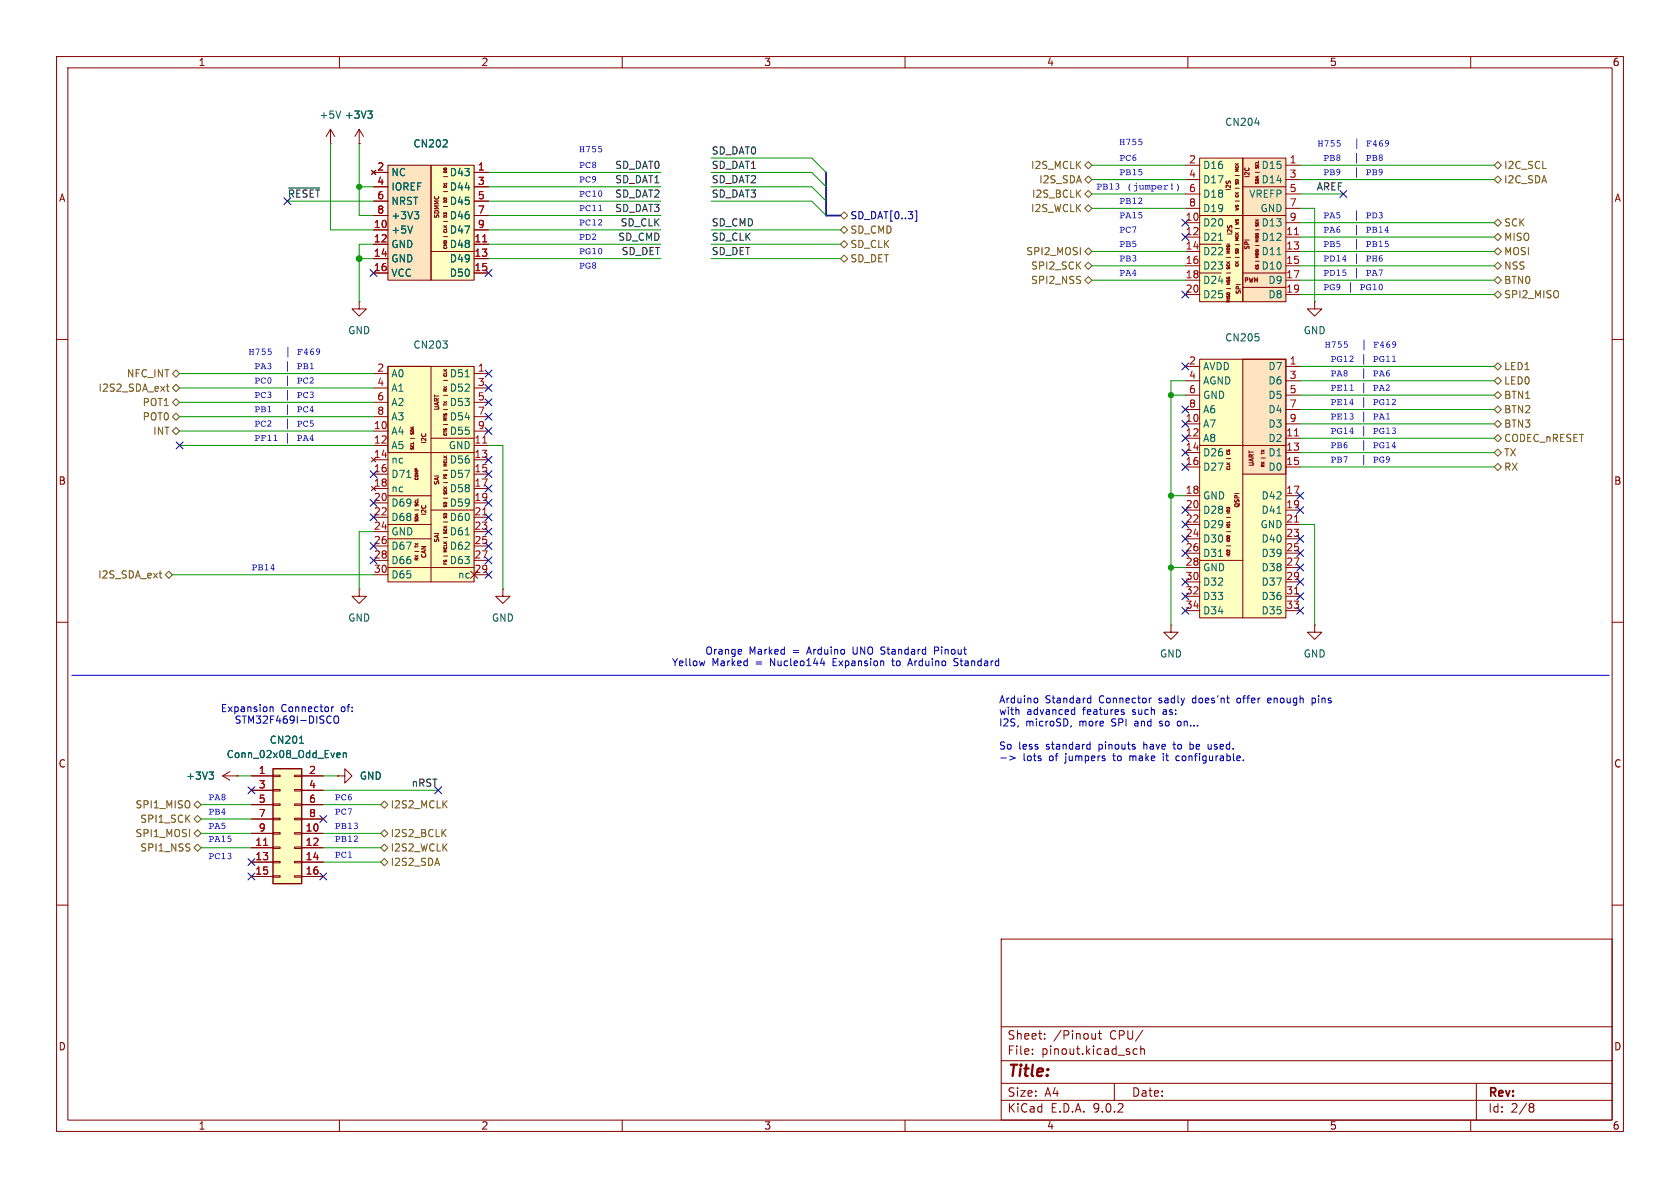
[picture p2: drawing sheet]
<svg xmlns="http://www.w3.org/2000/svg" width="297mm" height="210mm" viewBox="0 0 297 210" stroke-linecap="round" stroke-linejoin="round" font-family="sans-serif">
<g fill="none" stroke="#840000" stroke-width=".18">
<path d="M10 10h277v190h-277zM12 12h273v186h-273zM60 10v2M110 10v2M160 10v2M210 10v2M260 10v2M10 60h2M285 60h2M10 110h2M285 110h2M10 160h2"/>
<path d="M177 166h108v32h-108zM285 160h2M60 198v2M110 198v2M160 198v2M177 194.5h108M177 191.5h108M177 187.5h108M177 181.5h108M182.5 186.3v.1M182.5 185.5v.1M184.7 183.6v.1"/>
<path d="M184.7 182.8v.1M193.7 182.7v1M193.7 183.6l-.5 .1M194.2 182.7h.5M194.4 182.2v1.3l.3 .2M197 191.5v3M201 185.5l-.4-.1-.3 .3v.4l.2 .2h.5M201.7 185.5l.2-.1 .3 .1 .1 .9M201.7 184.9v1.5M202 182.1l-1.3 2M210 198v2M260 198v2"/>
<path d="M261 191.5v6.5M270.6 195.1l.4 .1 .2 .2-.3 .3M270.6 195.7h.3M270.9 195.7l.2 .2 .1 .4-.2 .2-.4 .1"/>
</g>
<path d="M212.1 63.5h15.2v45.7h-15.2z" fill="#ffffc2"/>
<path d="M219.7 63.5h7.6v20.3h-7.6z" fill="#ffe5bf"/>
<g fill="none" stroke="#840000" stroke-width=".18">
<path d="M209.5 64.8h2.6M209.5 67.3h2.6M209.5 69.9h2.6M209.5 72.4h2.6M209.5 74.9h2.6M209.5 77.5h2.6M212.1 63.5h15.2v45.7h-15.2zM212.1 78.7h15.2M219.7 63.5h7.6v20.3h-7.6zM223 80v.3M223 79.5l.5 .4M223.5 79.5l-.5 .4"/>
<path d="M227.3 64.8h2.6M227.3 67.3h2.6M227.3 69.9h2.6M227.3 72.4h2.6M227.3 74.9h2.6M227.3 77.5h2.6M209.5 80h2.6M209.5 82.6h2.6M209.5 87.6h2.6M209.5 90.2h2.6M209.5 92.7h2.6M209.5 95.3h2.6"/>
<path d="M209.5 97.8h2.6M212.1 99.1h7.6M216.8 81.1h.8M216.8 96.5h.8M216.8 94h.8M216.8 91.5h.8M216.9 90.3l.2 .2h.2l.1-.2M216.9 95.7h.5M216.9 90.7h.5M216.9 80a.24 .24 0 0 0 .2 .3 .24 .24 0 0 0 .3-.3M217 93l-.1-.2 .2-.1h.3l-.1 .3M217 95.5h.3"/>
<path d="M217.1 89.8l-.2-.1v.3M217.3 89.7l-.2 .1M217.3 89.7h.1M217.4 89.7v.1M217.4 92.2v.3M217.4 92.3h-.5l.1 .2M219.7 83.8v25.4M222.9 81h.8M223 81.7l.5 .3M223 80.1h.5M223 82.2v.3h.5M223.5 81.7l-.5 .3"/>
<path d="M227.3 80h2.6M227.3 82.6h2.6M227.3 87.6h2.6M227.3 90.2h2.6M227.3 92.7h2.6M227.3 95.3h2.6M227.3 97.8h2.6M209.5 100.3h2.6M209.5 102.9h2.6M209.5 105.4h2.6M209.5 108h2.6M227.3 100.3h2.6"/>
<path d="M227.3 102.9h2.6M227.3 105.4h2.6M227.3 108h2.6"/>
</g>
<path d="M222.5 59.6v.5M215.4 98.4h.7M225.8 90.7h.7" fill="none" stroke="#006464" stroke-width=".18"/>
<path d="M228.8 77.1h.8M228.8 92.3h.8M228.8 105h.8" fill="none" stroke="#a90000" stroke-width=".18"/>
<path d="M48.3 135.9h5v20.3h-5z" fill="#ffffc2"/>
<path d="M48.3 135.9h5v20.3h-5z" fill="none" stroke="#840000" stroke-width=".25"/>
<g fill="none" stroke="#840000" stroke-width=".18">
<path d="M58.4 25.4h.1M58.4 22.9l-.7 1.2M58.4 22.9l.8 1.2M58.4 22.9v2.5M44.4 137.2h3.9M44.4 139.7h3.9M48.3 137h1.2v.3h-1.2zM48.3 139.6h1.2v.2h-1.2zM52.1 137h1.2v.3h-1.2zM52.1 139.6h1.2v.2h-1.2zM53.3 137.2h3.8M53.3 139.7h3.8"/>
<path d="M44.4 142.2h3.9M44.4 144.8h3.9M44.4 147.3h3.9M44.4 149.9h3.9M44.4 152.4h3.9M44.4 154.9h3.9M48.3 142.1h1.2v.3h-1.2zM48.3 144.7h1.2v.2h-1.2zM48.3 147.2h1.2v.2h-1.2zM48.3 149.7h1.2v.3h-1.2zM48.3 152.3h1.2v.2h-1.2zM48.3 154.8h1.2v.3h-1.2z"/>
<path d="M52.1 142.1h1.2v.3h-1.2zM52.1 144.7h1.2v.2h-1.2zM52.1 147.2h1.2v.2h-1.2zM52.1 149.7h1.2v.3h-1.2zM52.1 152.3h1.2v.2h-1.2zM52.1 154.8h1.2v.3h-1.2zM53.3 142.2h3.8M53.3 144.8h3.8M53.3 147.3h3.8M53.3 149.9h3.8M53.3 152.4h3.8M53.3 154.9h3.8"/>
</g>
<path d="M46.6 149.4h.7" fill="none" stroke="#a90000" stroke-width=".18"/>
<path d="M60.2 19.6l-.4 1.3M52.9 131.4h.8M59.7 133.1h.4v.3l-.6 .1M60.1 133.9h-.4M60.7 133.2l.2-.1h.3v.8M60.7 133.1v.8" fill="none" stroke="#006464" stroke-width=".18"/>
<path d="M212.1 27.9h7.6v25.4h-7.6z" fill="#ffffc2"/>
<path d="M219.7 27.9h7.6v25.4h-7.6z" fill="#ffe5bf"/>
<g fill="none" stroke="#840000" stroke-width=".18">
<path d="M209.5 31.8h2.6M209.5 29.2h2.6M209.5 34.3h2.6M209.5 36.8h2.6M209.5 39.4h2.6M212.1 27.9h7.6v25.4h-7.6zM212.1 38.1h15.2M218.4 35.5h.7M218.4 33.3h.7M218.4 31h.7M218.4 29.2h.5M218.4 28.9l.3 .3"/>
<path d="M218.4 39.3l.5 .1-.3 .1 .3 .1M218.4 31.8a.27 .27 0 0 1 .4 0 .27 .27 0 0 1 .1 .2h-.5zM218.4 34.5a.24 .24 0 0 0 .3 .3 .24 .24 0 0 0 .2-.3M218.4 36.3v.2M218.4 32.3h.1M218.7 36.5l.1-.2 .1 .2M218.7 32.3h.2M218.9 29.9h-.5l.4 .2-.4 .2h.5M218.9 28.9l-.3 .2M219.7 27.9h7.6v25.4h-7.6zM219.7 33h7.6M221.9 30.5h.7"/>
<path d="M222 29.7h.1M222 29.5v.2M222 39.1h.5M222 38.8l.3 .3M222 29.7h.2M222 39.3a.22 .22 0 0 0 .2 .2 .22 .22 0 0 0 .3-.2M222 39.7v.2M222.2 29.7h.1M222.3 29.5l-.1 .2M222.3 39.7l.1 .1M222.3 39.7v.1M222.5 29.5h.1"/>
<path d="M222.5 38.8l-.3 .2M222.5 29.7h.1M227.3 31.8h2.6M227.3 29.2h2.6M227.3 34.3h2.6M227.3 36.8h2.6M227.3 39.4h2.6M63.5 53.3v1.3h1.3l-1.3 1.3-1.3-1.3h1.3M63.5 53.3h.1M209.5 41.9h2.6M209.5 44.5h2.6M209.5 47h2.6"/>
<path d="M209.5 49.5h2.6M209.5 52.1h2.6M212.1 43.2h3.8M212.1 48.3h3.8M216.8 48.3h.8M216.8 51h.8M216.8 45.5h.8M216.9 43.2h.5M216.9 47.2v.1M216.9 43.4v.2M216.9 43.6h.1M216.9 46.7a.23 .23 0 0 0 .2 .4 .23 .23 0 0 0 .2-.4"/>
<path d="M216.9 43.6h.2M217.1 43.6h.1M217.2 43.4l-.1 .2M217.2 47.3h.1M217.2 43.4h.1M217.3 43.4h.1M217.4 43.4v.3M217.4 50l-.5 .3h.5M217.4 44.4h-.5l.4 .2-.4 .2M218.4 45.5h.7M218.4 43.3h.7M218.4 40.4h.7"/>
<path d="M218.4 44.5l.1 .3 .2-.3M218.5 41.6l-.1 .1M218.9 41.6a.24 .24 0 0 1-.2 .4 .24 .24 0 0 1-.3-.2M218.9 44.5v.3M218.9 42.2h-.5l.4 .1M219.7 48.3h7.6M219.7 50.8h7.6M222 46.2h.6M222 43.4h.6M222 40.6h.6M222 44.1h.5M222 42.2h.5"/>
<path d="M222 47.3v.2M222 41.3v.2M222 41.8v.2h.2M222 44.3v.2M222 44.8v.2M222 46.8v.3M222.2 42l.2-.2v.2M222.2 42h.1M222.5 45.2h-.5l.3 .2-.3 .1h.5M222.5 42.4h-.5l.3 .2-.3 .1h.5M227.3 41.9h2.6M227.3 44.5h2.6"/>
<path d="M227.3 47h2.6M227.3 49.5h2.6M227.3 52.1h2.6"/>
</g>
<path d="M221.9 21.7h.7M215.4 42.5h.7M225.8 45h.7" fill="none" stroke="#006464" stroke-width=".18"/>
<path d="M228.8 41.5h.8" fill="none" stroke="#a90000" stroke-width=".18"/>
<path d="M68.6 29.2h7.6v20.3h-7.6z" fill="#ffe5bf"/>
<path d="M76.2 29.2h7.6v20.3h-7.6z" fill="#ffffc2"/>
<g fill="none" stroke="#840000" stroke-width=".18">
<path d="M63.5 25.4h.1M63.5 22.9l.8 1.2M63.5 22.9l-.8 1.2M63.5 22.9v2.5M65.7 30.1l.7 .8M66 38.1h2.6M66 30.5h2.6M66 33h2.6M66 35.6h2.6M66.4 30.1l-.7 .8M68.6 29.2h7.6v20.3h-7.6zM76.2 29.2h7.6v20.3h-7.6z"/>
<path d="M78.4 39.1h.7M78.4 36.5h.7M78.4 33.9h.7M78.4 31.2h.7M78.5 29.8v.1M78.5 32.9v.2h.5M78.5 35.3v-.2l.1-.1 .4 .3M78.5 38.1h.4M78.9 37.6h-.2v.2l-.2-.2v.3M78.9 37.6v.1M78.9 37.7h.1M78.9 37.9h.1"/>
<path d="M79 30.4a.26 .26 0 0 0-.3-.2 .26 .26 0 0 0-.2 .3h.5M79 35.6a.26 .26 0 0 0-.3-.1 .26 .26 0 0 0-.2 .3h.5M79 37.9h-.1M79 32.5h-.5M83.8 38.1h2.6M83.8 30.5h2.6M83.8 33h2.6M83.8 35.6h2.6M66 40.6h2.6M66 43.2h2.6M66 45.7h2.6M66 48.3h2.6"/>
<path d="M76.2 44.5h7.6M78.4 41.8h.7M78.5 40.8a.25 .25 0 0 0 .2 .3 .25 .25 0 0 0 .3-.2M78.9 40.8l.1 .1M83.8 40.6h2.6M83.8 43.2h2.6M83.8 45.7h2.6M83.8 48.3h2.6"/>
</g>
<path d="M65 19.6h.8l-.4 .5M65.6 20.1l.2 .3v.3l-.2 .2M72.9 39.9l-.4 1.3M73.2 37.4h.8l-.4 .5M73.8 37.9l.2 .2v.3l-.2 .3M78.3 26h.8M79 24.8l.1 .3" fill="none" stroke="#006464" stroke-width=".18"/>
<path d="M85.3 42.8h.8" fill="none" stroke="#a90000" stroke-width=".18"/>
<path d="M68.6 64.8h7.6v15.2h-7.6z" fill="#ffe5bf"/>
<path d="M68.6 64.8h15.2v38.1h-15.2z" fill="#ffffc2"/>
<g fill="none" stroke="#840000" stroke-width=".18">
<path d="M232.4 53.3v1.3h1.3l-1.3 1.3-1.3-1.3h1.3M232.4 53.3h.1M66 66h2.6M66 68.6h2.6M66 71.1h2.6M66 73.7h2.6M66 76.2h2.6M66 78.7h2.6M68.6 64.8h7.6v15.2h-7.6zM68.6 64.8h15.2v38.1h-15.2zM72.6 77.5h.7M72.6 76.7h.1"/>
<path d="M72.6 76.5v.2M72.9 76.5l-.1 .2h-.1M73.1 76.5v.3M76.2 77.5h7.6M78.4 75h.7M78.4 72.4h.7M78.4 69.9h.7M78.4 67.2h.7M78.5 74.1v.2h.5M78.5 71.4v.3M78.5 71.6h.5M78.5 71l.5 .3"/>
<path d="M78.5 68.3l.5 .4M78.5 66h.5M78.5 65.6h.5M78.5 65.3l.2 .3M78.5 75.8h.1M78.5 66.2v.2M78.7 69.1v-.2h-.2v.2h.5M78.7 74.1v.2M78.8 75.8h.1M78.8 75.8h-.1M78.9 75.8h.1M79 71l-.5 .3"/>
<path d="M79 68.8l-.3 .2M79 68.3l-.5 .4M79 65.3l-.3 .2M83.8 66h2.6M83.8 68.6h2.6M83.8 71.1h2.6M83.8 73.7h2.6M83.8 76.2h2.6M83.8 78.7h2.6M65.7 80.9l.7 .8M66 83.8h2.6M66 81.3h2.6"/>
<path d="M66 86.4h2.6M66 88.9h2.6M66 91.4h2.6M66 94h2.6M66 96.5h2.6M66 99.1h2.6M66.4 80.9l-.7 .8M68.6 87.6h7.6M68.6 92.7h7.6M68.6 95.3h7.6M73.3 90.2h.8M73.3 97.5h.8"/>
<path d="M73.4 96.5v.3M73.4 98.2l.5 .3M73.4 96.7h.5M73.4 96l.5 .4M73.4 89.1l.1 .3 .2-.2M73.4 98.7v.3h.5M73.9 89.2v.2M73.9 98.2l-.5 .3M73.9 96l-.5 .4M76.2 90.2h7.6M78.4 88.1h.7M78.4 85.3h.7"/>
<path d="M78.4 83.1h.7M78.4 98.3h.7M78.4 95h.7M78.4 92.3h.7M78.5 81.3h.5M78.5 80.9h.5M78.5 80.6l.2 .3M78.5 97.2l.3 .2-.3 .1h.5M78.5 87l.1 .3 .1-.2M78.5 83.9v.2M78.5 91.3v.2M78.5 93.5a.25 .25 0 0 0 .2 .3 .25 .25 0 0 0 .3-.1"/>
<path d="M78.5 84.1h.1M78.5 94v.1M78.5 84.1h.2M78.5 93.5h.1M78.7 84.1h.1M78.7 83.9v.2M78.8 83.9h.1M78.8 83.9h-.1M78.8 94h.1M78.9 83.9h.1M78.9 93.5h.1M78.9 87.1h.1"/>
<path d="M78.9 83.9l.1 .1M78.9 93.5l.1 .1M79 87.3h-.1M79 84.1h-.1M79 82h-.5l.3 .2-.3 .2h.5M79 80.6l-.3 .2M79 91.4l-.2-.1-.1 .2M83.8 80h-7.6v22.9M83.8 83.8h2.6M83.8 81.3h2.6M83.8 86.4h2.6M83.8 88.9h2.6"/>
<path d="M83.8 91.4h2.6M83.8 94h2.6M83.8 96.5h2.6M83.8 99.1h2.6M63.5 104.1v1.3h1.3l-1.3 1.3-1.3-1.3h1.3M63.5 104.1h.1M66 101.6h2.6M68.6 100.3h15.2M83.2 101l1.3 1.2M83.8 101.6h2.6M84.5 101l-1.3 1.2M88.9 104.1v1.3h1.3l-1.3 1.3-1.3-1.3h1.3"/>
<path d="M88.9 104.1h.1M207 110.5v1.3h1.3l-1.3 1.2-1.3-1.2h1.3M207 110.5h.1M232.4 110.5v1.3h1.3l-1.3 1.2-1.3-1.2h1.3M232.4 110.5h.1M39.4 137.2l1.2 .7M39.4 137.2h2.5M40.6 136.4l-1.2 .8M41.9 137.2h.1M59.7 137.2h1.3v-1.3l1.2 1.3-1.2 1.2v-1.2M59.7 137.2h.1"/>
</g>
<path d="M78.3 60.3h.8l-.5 .5M79 60.9v.5M82.2 66.6h.8M71.9 84.4h.7M82.2 94.6h.8M37 136.5h.7l-.4 .5M37.5 137l.2 .2v.3l-.2 .2" fill="none" stroke="#006464" stroke-width=".18"/>
<path d="M85.3 78.3h.8M85.3 91h.8" fill="none" stroke="#a90000" stroke-width=".18"/>
<g fill="none" stroke="#725600" stroke-width=".18">
<path d="M148.6 38.1l.6-.6 .7 .6-.7 .6zM191.8 36.8l.6-.6 .6 .6-.6 .7zM191.8 29.2l.6-.6 .6 .6-.6 .6zM192.4 31.1l.6 .7-.6 .6-.6-.6zM192.4 33.7l.6 .6-.6 .6-.6-.6zM264.2 31.8l.6-.7 .6 .7-.6 .6zM264.2 29.2l.6-.6 .6 .6-.6 .6zM264.2 39.4l.6-.7 .6 .7-.6 .6zM148.6 40.6l.6-.6 .7 .6-.7 .7zM148.6 45.7l.6-.6 .7 .6-.7 .7zM149.2 42.5l.7 .7-.7 .6-.6-.6zM191.8 44.5l.6-.7 .6 .7-.6 .6z"/>
<path d="M191.8 47l.6-.6 .6 .6-.6 .6zM191.8 49.5l.6-.6 .6 .6-.6 .7zM264.2 47l.6-.6 .6 .6-.6 .6zM264.2 44.5l.6-.7 .6 .7-.6 .6zM264.2 52.1l.6-.7 .6 .7-.6 .6zM264.2 49.5l.6-.6 .6 .6-.6 .7zM264.2 41.9l.6-.6 .6 .6-.6 .6zM29.4 68.3h.5M29.6 67.9v1.1l.3 .2M30.5 68.6l.6-.7 .6 .7-.6 .6zM30.5 66l.6-.6 .6 .6-.6 .7zM30.5 76.2l.6-.6 .6 .6-.6 .6z"/>
<path d="M30.5 71.1l.6-.6 .6 .6-.6 .7zM30.5 73.7l.6-.7 .6 .7-.6 .6zM264.2 77.5l.6-.7 .6 .7-.6 .6zM264.2 74.9l.6-.6 .6 .6-.6 .7zM264.2 64.8l.6-.7 .6 .7-.6 .6zM264.2 69.9l.6-.7 .6 .7-.6 .6zM264.2 67.3l.6-.6 .6 .6-.6 .6zM264.8 71.8l.6 .6-.6 .6-.6-.6zM264.2 82.6l.6-.7 .6 .7-.6 .6zM264.2 80l.6-.6 .6 .6-.6 .6zM28.1 101.3h.5M28.4 102.1l.2 .1"/>
<path d="M29.2 101.6l.6-.6 .7 .6-.7 .6zM34.3 144.8l.6-.7 .7 .7-.7 .6zM34.3 147.3l.6-.6 .7 .6-.7 .7zM34.9 141.6l.7 .6-.7 .7-.6-.7zM34.9 149.2l.7 .7-.7 .6-.6-.6zM67.3 142.2l.6-.6 .7 .6-.7 .7zM67.3 152.4l.6-.6 .7 .6-.7 .6zM67.3 147.3l.6-.6 .7 .6-.7 .7zM67.9 149.2l.7 .7-.7 .6-.6-.6zM78.3 147.2l.6 .7M78.9 146.6l-.8 .8"/>
</g>
<g fill="none" stroke="#000084" stroke-width=".18">
<path d="M50.2 35l1.2 1.2M51.4 35l-1.2 1.2M161.8 37.3h.3v1.8h-.3M208.9 38.8l1.3 1.2M210.2 38.8l-1.3 1.2M236.9 33.7l1.2 1.2M238.1 33.7l-1.2 1.2M65.4 47.7l1.2 1.2M66.6 47.7l-1.2 1.2M85.8 47.7l1.2 1.2M87 47.7l-1.2 1.2M208.9 41.3l1.3 1.2"/>
<path d="M208.9 51.5l1.3 1.2M210.2 41.3l-1.3 1.2M210.2 51.5l-1.3 1.2M31.1 78.1l1.3 1.2M32.4 78.1l-1.3 1.2M85.8 65.4l1.2 1.2M85.8 68l1.2 1.2M85.8 75.6l1.2 1.2M85.8 70.5l1.2 1.2M85.8 73.1l1.2 1.2M87 68l-1.2 1.2M87 75.6l-1.2 1.2"/>
<path d="M87 65.4l-1.2 1.2M87 70.5l-1.2 1.2M87 73.1l-1.2 1.2M208.9 74.3l1.3 1.2M208.9 79.4l1.3 1.2M208.9 76.9l1.3 1.2M208.9 71.8l1.3 1.2M208.9 64.2l1.3 1.2M210.2 74.3l-1.3 1.2M210.2 79.4l-1.3 1.2M210.2 76.9l-1.3 1.2M210.2 71.8l-1.3 1.2"/>
<path d="M210.2 64.2l-1.3 1.2M65.4 83.2l1.2 1.2M65.4 88.3l1.2 1.2M65.4 90.8l1.2 1.2M65.4 95.9l1.2 1.2M65.4 98.5l1.2 1.2M66.6 83.2l-1.2 1.2M66.6 88.3l-1.2 1.2M66.6 90.8l-1.2 1.2M66.6 95.9l-1.2 1.2M66.6 98.5l-1.2 1.2M85.8 93.4l1.2 1.2"/>
<path d="M85.8 95.9l1.2 1.2M85.8 98.5l1.2 1.2M85.8 85.8l1.2 1.2M85.8 80.7l1.2 1.2M85.8 83.2l1.2 1.2M85.8 90.8l1.2 1.2M85.8 88.3l1.2 1.2M87 93.4l-1.2 1.2M87 95.9l-1.2 1.2M87 98.5l-1.2 1.2M87 85.8l-1.2 1.2M87 80.7l-1.2 1.2"/>
<path d="M87 83.2l-1.2 1.2M87 90.8l-1.2 1.2M87 88.3l-1.2 1.2M208.9 81.9l1.3 1.3M208.9 89.6l1.3 1.2M208.9 92.1l1.3 1.2M208.9 94.6l1.3 1.3M208.9 97.2l1.3 1.2M210.2 81.9l-1.3 1.3M210.2 89.6l-1.3 1.2M210.2 92.1l-1.3 1.2M210.2 94.6l-1.3 1.3"/>
<path d="M210.2 97.2l-1.3 1.2M229.3 94.6l1.2 1.3M229.3 99.7l1.2 1.2M229.3 89.6l1.2 1.2M229.3 87l1.2 1.2M229.3 97.2l1.2 1.2M230.5 94.6l-1.2 1.3M230.5 99.7l-1.2 1.2M230.5 89.6l-1.2 1.2M230.5 87l-1.2 1.2M230.5 97.2l-1.2 1.2M85.8 101l1.2 1.2"/>
<path d="M87 101l-1.2 1.2M208.9 104.8l1.3 1.2M208.9 107.3l1.3 1.3M208.9 102.3l1.3 1.2M210.2 107.3l-1.3 1.3M210.2 104.8l-1.3 1.2M210.2 102.3l-1.3 1.2M229.3 104.8l1.2 1.2M229.3 102.3l1.2 1.2M229.3 107.3l1.2 1.3M230.5 104.8l-1.2 1.2M230.5 102.3l-1.2 1.2"/>
<path d="M230.5 107.3l-1.2 1.3M43.8 139.1l1.3 1.2M45.1 139.1l-1.3 1.2M76.9 139.1l1.2 1.2M78.1 139.1l-1.2 1.2M43.8 154.3l1.3 1.2M43.8 151.8l1.3 1.2M45.1 154.3l-1.3 1.2M45.1 151.8l-1.3 1.2M56.5 154.3l1.3 1.2M56.5 144.2l1.3 1.2M57.8 154.3l-1.3 1.2"/>
<path d="M57.8 144.2l-1.3 1.2"/>
</g>
<path d="M51 33.2h5.5" fill="none" stroke="#0f0f0f" stroke-width=".18"/>
<g fill="none" stroke="#0000c2" stroke-width=".18">
<path d="M12.7 119.4h271.8M47.7 125v.8M47.7 125.1l.2-.1h.3l.1 .8M58.3 126.6l.2 .1M58.5 127.7l-.2 .1M58.6 125v.8M59 125l-.4 .2M59.1 126.8l.2-.2a.43 .43 0 0 1 .6 .4v.4a.42 .42 0 0 1-.5 .5 .42 .42 0 0 1-.4-.5zM176.9 134h1M178.5 133.6l1 .4-1 .4M183 123.4l.3 .1 .2 .1-.1 .5-.4 .2M189.4 128.3l-.1 .2"/>
<path d="M189.6 125.4l.4 .1M190 125v1.3M190 126.2l-.4 .1M192.4 123.5h.4M192.4 124.2h.4M192.4 131.6h.3M192.7 131.2v1.2M192.7 132.4h-.3M192.8 123v1.3M198.4 125.9h.3l.1 .2-.2 .2h-.3M198.4 125.4l.3 .1M199.7 133.6v.9"/>
<path d="M199.8 133.7h-.1M203.5 123.4l-.3 .2M205 128.3h.1M205.2 127.5l-.2 .2 .2 .2M205.7 133.6v.9M207.4 131.6h.4M207.5 131.2l.1 1.2M207.9 134.2l.2 .3 .4-.1M208.5 133.7l-.4-.1-.2 .3M208.6 127.5l-.3 .1-.2 .1 .1 .5 .4 .1M210.4 132.4h.3M210.4 131.2v1.2"/>
<path d="M210.7 131.6h-.3M214.1 132.3l-.2 .1h-.3M218.8 123.5l-.1 .1 .1 .6M219.8 134.4v.1M224.5 123.4h-.2l-.2 .2 .1 .6 .3 .1M224.7 123.7l-.6 .1M232 123.5l.3-.1 .2 .1M232 123.4v1.3M232.5 124.1l-.2 .2-.3-.1"/>
</g>
<path d="M146 30.5v7.6h2.6" fill="none" stroke="#000084" stroke-width=".3"/>
<g fill="none" stroke="#009600" stroke-width=".18">
<path d="M50.8 35.6h15.2M58.4 25.4v15.2h7.6M63.5 25.4v12.7h2.5M63.5 33h2.5M86.4 35.6h30.4M86.4 33h30.4M86.4 38.1h30.4M86.4 30.5h30.4M125.7 35.6h17.8l2.5 2.5M125.7 33h17.8l2.5 2.6M125.7 27.9h17.8l2.5 2.6M125.7 30.5h17.8l2.5 2.5"/>
<path d="M193 36.8h16.5M193 34.3h16.5M193 31.8h16.5M193 29.2h16.5M229.9 36.8h2.5v16.5M229.9 34.3h7.6M229.9 31.8h34.3M229.9 29.2h34.3M229.9 39.4h34.3M63.5 45.7h2.5M66 43.2h-2.5v10.1M86.4 45.7h30.4"/>
<path d="M86.4 43.2h30.4M86.4 40.6h30.4M125.7 45.7h22.9M125.7 43.2h22.9M125.7 40.6h22.9M193 44.5h16.5M193 47h16.5M193 49.5h16.5M229.9 44.5h34.3M229.9 47h34.3M229.9 49.5h34.3M229.9 41.9h34.3"/>
<path d="M229.9 52.1h34.3M31.7 66h34.3M31.7 76.2h34.3M31.7 73.7h34.3M31.7 78.7h34.3M31.7 71.1h34.3M31.7 68.6h34.3M86.4 78.7h2.5v25.4M207 69.9h2.5M209.5 67.3h-2.5v43.2M229.9 67.3h34.3M229.9 69.9h34.3"/>
<path d="M229.9 64.8h34.3M229.9 74.9h34.3M229.9 72.4h34.3M229.9 77.5h34.3M66 94h-2.5v10.1M207 87.6h2.5M229.9 92.7h2.5v17.8M229.9 80h34.3M229.9 82.6h34.3M30.5 101.6h35.5M207 100.3h2.5M41.9 137.2h2.5"/>
<path d="M57.1 139.7h20.4M57.1 137.2h2.6M35.6 149.9h8.8M35.6 142.2h8.8M35.6 144.8h8.8M35.6 147.3h8.8M57.1 149.9h10.2M57.1 142.2h10.2M57.1 147.3h10.2M57.1 152.4h10.2"/>
</g>
<g fill="#0000c2">
<path d="M207.1 32.4l.2 .1-.1 .7z"/>
<path d="M208.1 32.5a.87 .87 0 0 1 0 1.3 1.49 1.49 0 0 0 0-1.3z"/>
<circle cx="207.2" cy="33.4" r=".15"/>
</g>
<g fill="none" stroke="#0000c2" stroke-width=".18">
<path d="M124.6 116.8l-.2 .9M130.9 114.8l.2 .3-.6 .1M131 115.6h-.1M145 117.3h.8M145.7 116.8v.9M157.6 116.8h.5M157.8 116.4l.1 1.2M160.6 117.3h.6M160.9 116.4l-.4 1.3M165.2 115h.5M165.7 114.4h-.5v1.2M168.6 117.6h.6"/>
<path d="M168.7 116.5v.4l.5 .2"/>
</g>
<g fill="none" stroke="#006464" stroke-width=".18">
<path d="M65 19.6h.8l-.4 .5M65.6 20.1l.2 .3v.3l-.2 .2M72.9 39.9l-.4 1.3M73.2 37.4h.8l-.4 .5M73.8 37.9l.2 .2v.3l-.2 .3M78.3 26h.8M79 24.8l.1 .3M37 136.5h.7l-.4 .5M37.5 137l.2 .2v.3l-.2 .2M52.9 131.4h.8M59.7 133.1h.4v.3l-.6 .1M60.1 133.9h-.4"/>
<path d="M60.7 133.2l.2-.1h.3v.8M60.7 133.1v.8"/>
</g>
<g fill="none" stroke="#840000" stroke-width=".18">
<path d="M63.5 25.4h.1M65.7 30.1l.7 .8M66 30.5h2.6M66 33h2.6M66 35.6h2.6M66 38.1h2.6M66.4 30.1l-.7 .8M83.8 30.5h2.6M83.8 33h2.6M83.8 35.6h2.6M83.8 38.1h2.6M66 40.6h2.6"/>
<path d="M66 43.2h2.6M66 45.7h2.6M66 48.3h2.6M83.8 40.6h2.6M83.8 43.2h2.6M83.8 45.7h2.6M83.8 48.3h2.6M41.9 137.2h.1M44.4 137.2h3.9M44.4 139.7h3.9M53.3 137.2h3.8M53.3 139.7h3.8"/>
<path d="M59.7 137.2h.1M44.4 142.2h3.9M44.4 144.8h3.9M44.4 147.3h3.9M44.4 149.9h3.9M44.4 152.4h3.9M44.4 154.9h3.9M53.3 142.2h3.8M53.3 144.8h3.8M53.3 147.3h3.8M53.3 149.9h3.8M53.3 152.4h3.8"/>
<path d="M53.3 154.9h3.8"/>
</g>
<path d="M85.3 42.8h.8M46.6 149.4h.7" fill="none" stroke="#a90000" stroke-width=".18"/>
<g fill="#009600" stroke="#009600" stroke-width=".18">
<circle cx="207" cy="87.6" r=".46"/>
<circle cx="207" cy="69.9" r=".46"/>
<circle cx="207" cy="100.3" r=".46"/>
<circle cx="63.5" cy="33" r=".46"/>
<circle cx="63.5" cy="45.7" r=".51"/>
</g>
<text font-size="2.8" fill="#840000" x="178" y="190.9">Title:</text>
<g font-size="2.1" fill="#840000">
<text x="178" y="184">Sheet:</text>
<text x="186.2" y="184">/Pinout</text>
<text x="196.2" y="184">CPU/</text>
<text x="178" y="186.7">File:</text>
<text x="184.1" y="186.7">pinout.kicad_sch</text>
<text x="178" y="196.9">KiCad</text>
<text x="178" y="194.1">Size:</text>
<text x="184.7" y="194.1">A4</text>
<text x="185.7" y="196.9">E.D.A.</text>
<text x="193.3" y="196.9">9.0.2</text>
<text x="200" y="194.1">Date:</text>
<text x="263" y="194.3">Rev:</text>
<text x="263" y="196.9">Id:</text>
<text x="267.1" y="196.9">2/8</text>
</g>
<g font-size="1.8" fill="#840000">
<text x="35" y="11.9">1</text>
<text x="85" y="11.9">2</text>
<text x="135" y="11.9">3</text>
<text x="185" y="11.9">4</text>
<text x="235" y="11.9">5</text>
<text x="285" y="11.9">6</text>
<text x="10.3" y="35.9">A</text>
<text x="285.3" y="35.9">A</text>
<text x="10.3" y="85.9">B</text>
<text x="285.3" y="85.9">B</text>
<text x="10.3" y="135.9">C</text>
<text x="285.3" y="135.9">C</text>
<text x="10.3" y="185.9">D</text>
<text x="285.3" y="185.9">D</text>
<text x="35" y="199.9">1</text>
<text x="85" y="199.9">2</text>
<text x="135" y="199.9">3</text>
<text x="185" y="199.9">4</text>
<text x="235" y="199.9">5</text>
<text x="285" y="199.9">6</text>
</g>
<g font-size="1.8" fill="#006464">
<text x="56.4" y="21.2">+5V</text>
<text x="60.9" y="21.2">+3V3</text>
<text x="216.5" y="22.5">CN204</text>
<text x="73" y="26.3">CN202</text>
<text x="69.1" y="31.3">NC</text>
<text x="69.1" y="33.9">IOREF</text>
<text x="79.4" y="31.3">D43</text>
<text x="79.4" y="33.9">D44</text>
<text x="212.6" y="30.1">D16</text>
<text x="212.6" y="32.6">D17</text>
<text x="212.6" y="35.2">D18</text>
<text x="220.8" y="35.2">VREFP</text>
<text x="222.9" y="30.1">D15</text>
<text x="222.9" y="32.6">D14</text>
<text x="69.1" y="36.4">NRST</text>
<text x="69.1" y="39">+3V3</text>
<text x="69.1" y="41.5">+5V</text>
<text x="79.4" y="36.4">D45</text>
<text x="79.4" y="39">D46</text>
<text x="79.4" y="41.5">D47</text>
<text x="212.6" y="37.7">D19</text>
<text x="212.6" y="40.2">D20</text>
<text x="222.7" y="37.7">GND</text>
<text x="222.9" y="40.2">D13</text>
<text x="69.1" y="44">GND</text>
<text x="69.1" y="46.6">GND</text>
<text x="79.4" y="44">D48</text>
<text x="79.4" y="46.6">D49</text>
<text x="212.6" y="42.8">D21</text>
<text x="212.6" y="45.3">D22</text>
<text x="212.6" y="47.9">D23</text>
<text x="222.9" y="42.8">D12</text>
<text x="222.9" y="45.3">D11</text>
<text x="222.9" y="47.9">D10</text>
<text x="69.1" y="49.1">VCC</text>
<text x="79.4" y="49.1">D50</text>
<text x="212.6" y="50.4">D24</text>
<text x="212.6" y="52.9">D25</text>
<text x="224.1" y="50.4">D9</text>
<text x="224.1" y="52.9">D8</text>
<text x="61.5" y="59.3">GND</text>
<text x="230.4" y="59.3">GND</text>
<text x="73" y="61.8">CN203</text>
<text x="212.6" y="65.6">AVDD</text>
<text x="216.5" y="60.6">CN205</text>
<text x="224.1" y="65.6">D7</text>
<text x="69.1" y="66.9">A0</text>
<text x="69.1" y="69.4">A1</text>
<text x="69.1" y="72">A2</text>
<text x="79.4" y="66.9">D51</text>
<text x="79.4" y="69.4">D52</text>
<text x="79.4" y="72">D53</text>
<text x="212.6" y="68.2">AGND</text>
<text x="212.6" y="70.7">GND</text>
<text x="224.1" y="68.2">D6</text>
<text x="224.1" y="70.7">D5</text>
<text x="69.1" y="74.5">A3</text>
<text x="69.1" y="77.1">A4</text>
<text x="79.4" y="74.5">D54</text>
<text x="79.4" y="77.1">D55</text>
<text x="212.6" y="73.3">A6</text>
<text x="212.6" y="75.8">A7</text>
<text x="224.1" y="73.3">D4</text>
<text x="224.1" y="75.8">D3</text>
<text x="69.1" y="79.6">A5</text>
<text x="69.1" y="82.1">nc</text>
<text x="79.2" y="79.6">GND</text>
<text x="79.4" y="82.1">D56</text>
<text x="212.6" y="78.3">A8</text>
<text x="212.6" y="80.9">D26</text>
<text x="212.6" y="83.4">D27</text>
<text x="224.1" y="78.3">D2</text>
<text x="224.1" y="80.9">D1</text>
<text x="224.1" y="83.4">D0</text>
<text x="69.1" y="84.7">D71</text>
<text x="69.1" y="87.2">nc</text>
<text x="69.1" y="89.8">D69</text>
<text x="79.4" y="84.7">D57</text>
<text x="79.4" y="87.2">D58</text>
<text x="79.4" y="89.8">D59</text>
<text x="212.6" y="88.5">GND</text>
<text x="222.9" y="88.5">D42</text>
<text x="69.1" y="92.3">D68</text>
<text x="69.1" y="94.8">GND</text>
<text x="79.4" y="92.3">D60</text>
<text x="79.4" y="94.8">D61</text>
<text x="212.6" y="91">D28</text>
<text x="212.6" y="93.6">D29</text>
<text x="222.7" y="93.6">GND</text>
<text x="222.9" y="91">D41</text>
<text x="69.1" y="97.4">D67</text>
<text x="69.1" y="99.9">D66</text>
<text x="79.4" y="97.4">D62</text>
<text x="79.4" y="99.9">D63</text>
<text x="212.6" y="96.1">D30</text>
<text x="212.6" y="98.7">D31</text>
<text x="212.6" y="101.2">GND</text>
<text x="222.9" y="96.1">D40</text>
<text x="222.9" y="98.7">D39</text>
<text x="222.9" y="101.2">D38</text>
<text x="69.1" y="102.5">D65</text>
<text x="80.9" y="102.5">nc</text>
<text x="212.6" y="103.7">D32</text>
<text x="212.6" y="106.3">D33</text>
<text x="222.9" y="103.7">D37</text>
<text x="222.9" y="106.3">D36</text>
<text x="61.5" y="110.1">GND</text>
<text x="86.9" y="110.1">GND</text>
<text x="212.6" y="108.8">D34</text>
<text x="222.9" y="108.8">D35</text>
<text x="205" y="116.4">GND</text>
<text x="230.4" y="116.4">GND</text>
<text x="47.6" y="131.7">CN201</text>
<text x="40" y="134.2">Conn_02x08_Odd_Even</text>
<text x="32.8" y="138">+3V3</text>
<text x="63.5" y="138">GND</text>
</g>
<g font-size="1.8" fill="#0000c2">
<text x="102.4" y="29.9">PC8</text>
<text x="102.4" y="27.1">H755</text>
<text x="197.9" y="28.6">PC6</text>
<text x="197.9" y="25.8">H755</text>
<text x="232.9" y="26.1">H755</text>
<text x="233.9" y="28.6">PB8</text>
<text x="239.3" y="28.6">|</text>
<text x="239.3" y="26.1">|</text>
<text x="241.4" y="28.6">PB8</text>
<text x="241.5" y="26.1">F469</text>
<text x="102.4" y="35">PC10</text>
<text x="102.4" y="32.5">PC9</text>
<text x="193.8" y="33.7">PB13 (jumper!)</text>
<text x="197.9" y="31.2">PB15</text>
<text x="233.9" y="31.2">PB9</text>
<text x="239.3" y="31.2">|</text>
<text x="241.4" y="31.2">PB9</text>
<text x="102.4" y="40.1">PC12</text>
<text x="102.4" y="37.5">PC11</text>
<text x="197.9" y="41.3">PC7</text>
<text x="197.9" y="38.8">PA15</text>
<text x="197.9" y="36.3">PB12</text>
<text x="233.9" y="38.8">PA5</text>
<text x="233.9" y="41.3">PA6</text>
<text x="239.3" y="38.8">|</text>
<text x="239.3" y="41.3">|</text>
<text x="241.4" y="38.8">PD3</text>
<text x="241.4" y="41.3">PB14</text>
<text x="102.4" y="42.6">PD2</text>
<text x="102.4" y="47.7">PG8</text>
<text x="102.4" y="45.2">PG10</text>
<text x="197.9" y="46.4">PB3</text>
<text x="197.9" y="43.9">PB5</text>
<text x="233.9" y="43.9">PB5</text>
<text x="233.9" y="46.4">PD14 |</text>
<text x="239.3" y="43.9">|</text>
<text x="241.4" y="43.9">PB15</text>
<text x="241.4" y="46.4">PH6</text>
<text x="197.9" y="49">PA4</text>
<text x="233.9" y="49">PD15 |</text>
<text x="233.9" y="51.5">PG9 |</text>
<text x="240.4" y="51.5">PG10</text>
<text x="241.4" y="49">PA7</text>
<text x="43.9" y="62.9">H755</text>
<text x="45" y="65.5">PA3</text>
<text x="50.3" y="65.5">|</text>
<text x="50.4" y="62.9">|</text>
<text x="52.4" y="65.5">PB1</text>
<text x="52.5" y="62.9">F469</text>
<text x="234.2" y="61.7">H755</text>
<text x="235.2" y="64.2">PG12 |</text>
<text x="240.6" y="61.7">|</text>
<text x="242.7" y="64.2">PG11</text>
<text x="242.7" y="61.7">F469</text>
<text x="45" y="68">PC0</text>
<text x="45" y="70.6">PC3</text>
<text x="50.3" y="68">|</text>
<text x="50.3" y="70.6">|</text>
<text x="52.4" y="68">PC2</text>
<text x="52.4" y="70.6">PC3</text>
<text x="235.2" y="71.8">PE14 |</text>
<text x="235.2" y="69.3">PE11 |</text>
<text x="235.2" y="66.7">PA8</text>
<text x="240.6" y="66.7">|</text>
<text x="242.7" y="71.8">PG12</text>
<text x="242.7" y="69.3">PA2</text>
<text x="242.7" y="66.7">PA6</text>
<text x="45" y="73.1">PB1</text>
<text x="45" y="75.6">PC2</text>
<text x="50.3" y="73.1">|</text>
<text x="50.3" y="75.6">|</text>
<text x="52.4" y="73.1">PC4</text>
<text x="52.4" y="75.6">PC5</text>
<text x="235.2" y="74.4">PE13 |</text>
<text x="235.2" y="76.9">PG14 |</text>
<text x="242.7" y="74.4">PA1</text>
<text x="242.7" y="76.9">PG13</text>
<text x="45" y="78.2">PF11 |</text>
<text x="52.4" y="78.2">PA4</text>
<text x="235.2" y="82">PB7</text>
<text x="235.2" y="79.4">PB6</text>
<text x="240.6" y="82">|</text>
<text x="240.6" y="79.4">|</text>
<text x="242.7" y="82">PG9</text>
<text x="242.7" y="79.4">PG14</text>
<text x="44.4" y="101">PB14</text>
<text x="118.7" y="118">Yellow</text>
<text x="124.6" y="115.9">Orange</text>
<text x="125.9" y="118">Marked</text>
<text x="132.4" y="115.9">Marked</text>
<text x="133.7" y="118">=</text>
<text x="136.4" y="118">Nucleo144</text>
<text x="140.2" y="115.9">=</text>
<text x="143" y="115.9">Arduino</text>
<text x="147.7" y="118">Expansion</text>
<text x="151.2" y="115.9">UNO Standard</text>
<text x="158.4" y="118">to</text>
<text x="161.5" y="118">Arduino</text>
<text x="166" y="115.9">Pinout</text>
<text x="169.7" y="118">Standard</text>
<text x="176.5" y="124.5">Arduino</text>
<text x="184.8" y="124.5">Standard</text>
<text x="194.4" y="124.5">Connector</text>
<text x="205.1" y="124.5">sadly</text>
<text x="211.3" y="124.5">does'nt</text>
<text x="219.3" y="124.5">offer</text>
<text x="225" y="124.5">enough</text>
<text x="233" y="124.5">pins</text>
<text x="38.9" y="126.1">Expansion</text>
<text x="41.4" y="128.1">STM32F469I-DISCO</text>
<text x="49.7" y="126.1">Connector</text>
<text x="60.4" y="126.1">of:</text>
<text x="176.5" y="126.6">with</text>
<text x="176.5" y="128.6">I2S,</text>
<text x="181.3" y="128.6">microSD,</text>
<text x="181.5" y="126.6">advanced</text>
<text x="190.9" y="128.6">more</text>
<text x="191.6" y="126.6">features</text>
<text x="196.8" y="128.6">SPI</text>
<text x="200.5" y="126.6">such</text>
<text x="201" y="128.6">and</text>
<text x="205.7" y="128.6">so</text>
<text x="206.1" y="126.6">as:</text>
<text x="209" y="128.6">on...</text>
<text x="176.5" y="132.7">So</text>
<text x="180.1" y="132.7">less</text>
<text x="180.8" y="134.8">lots</text>
<text x="185" y="132.7">standard</text>
<text x="185.6" y="134.8">of</text>
<text x="188.6" y="134.8">jumpers</text>
<text x="194.5" y="132.7">pinouts</text>
<text x="197.3" y="134.8">to</text>
<text x="200.3" y="134.8">make</text>
<text x="202.6" y="132.7">have</text>
<text x="206.5" y="134.8">it</text>
<text x="208.1" y="132.7">to</text>
<text x="209" y="134.8">configurable.</text>
<text x="211.2" y="132.7">be</text>
<text x="214.6" y="132.7">used.</text>
<text x="36.8" y="141.7">PA8</text>
<text x="59.2" y="141.7">PC6</text>
<text x="36.8" y="146.8">PA5</text>
<text x="36.8" y="144.2">PB4</text>
<text x="36.8" y="149">PA15</text>
<text x="59.2" y="149">PB12</text>
<text x="59.2" y="144.2">PC7</text>
<text x="59.2" y="146.8">PB13</text>
<text x="36.8" y="152.1">PC13</text>
<text x="59.2" y="151.8">PC1</text>
</g>
<g font-size="1.8" fill="#0f0f0f">
<text x="108.7" y="29.9">SD_DAT0</text>
<text x="125.7" y="29.9">SD_DAT1</text>
<text x="125.7" y="27.4">SD_DAT0</text>
<text x="50.8" y="35">~{RESET}</text>
<text x="108.7" y="35">SD_DAT2</text>
<text x="108.7" y="32.5">SD_DAT1</text>
<text x="125.7" y="35">SD_DAT3</text>
<text x="125.7" y="32.5">SD_DAT2</text>
<text x="232.7" y="33.8">AREF</text>
<text x="108.7" y="37.6">SD_DAT3</text>
<text x="109.6" y="40.1">SD_CLK</text>
<text x="125.7" y="40.1">SD_CMD</text>
<text x="109.2" y="42.6">SD_CMD</text>
<text x="109.8" y="45.2">SD_DET</text>
<text x="125.7" y="42.6">SD_CLK</text>
<text x="125.7" y="45.2">SD_DET</text>
<text x="72.7" y="139.2">nRST</text>
</g>
<g font-size="1.8" fill="#a90000">
<text x="210.1" y="29">2</text>
<text x="227.9" y="29">1</text>
<text x="66.6" y="30.2">2</text>
<text x="66.6" y="32.8">4</text>
<text x="66.6" y="35.3">6</text>
<text x="84.4" y="30.2">1</text>
<text x="84.4" y="32.8">3</text>
<text x="84.4" y="35.3">5</text>
<text x="210.1" y="31.5">4</text>
<text x="210.1" y="34">6</text>
<text x="227.9" y="31.5">3</text>
<text x="227.9" y="34">5</text>
<text x="66" y="40.4">10</text>
<text x="66.6" y="37.8">8</text>
<text x="84.4" y="37.8">7</text>
<text x="84.4" y="40.4">9</text>
<text x="209.5" y="39.1">10</text>
<text x="209.5" y="41.7">12</text>
<text x="210.1" y="36.6">8</text>
<text x="227.3" y="41.7">11</text>
<text x="227.9" y="36.6">7</text>
<text x="227.9" y="39.1">9</text>
<text x="66" y="42.9">12</text>
<text x="66" y="45.5">14</text>
<text x="83.8" y="42.9">11</text>
<text x="83.8" y="45.5">13</text>
<text x="209.5" y="44.2">14</text>
<text x="209.5" y="46.7">16</text>
<text x="227.3" y="44.2">13</text>
<text x="227.3" y="46.7">15</text>
<text x="66" y="48">16</text>
<text x="83.8" y="48">15</text>
<text x="209.5" y="49.3">18</text>
<text x="209.5" y="51.8">20</text>
<text x="227.3" y="49.3">17</text>
<text x="227.3" y="51.8">19</text>
<text x="66.6" y="65.8">2</text>
<text x="84.4" y="65.8">1</text>
<text x="210.1" y="64.5">2</text>
<text x="227.9" y="64.5">1</text>
<text x="66.6" y="68.3">4</text>
<text x="66.6" y="70.9">6</text>
<text x="84.4" y="68.3">3</text>
<text x="84.4" y="70.9">5</text>
<text x="210.1" y="67.1">4</text>
<text x="210.1" y="69.6">6</text>
<text x="227.9" y="67.1">3</text>
<text x="227.9" y="69.6">5</text>
<text x="66" y="75.9">10</text>
<text x="66.6" y="73.4">8</text>
<text x="84.4" y="73.4">7</text>
<text x="84.4" y="75.9">9</text>
<text x="209.5" y="74.7">10</text>
<text x="209.5" y="77.2">12</text>
<text x="210.1" y="72.1">8</text>
<text x="227.3" y="77.2">11</text>
<text x="227.9" y="72.1">7</text>
<text x="227.9" y="74.7">9</text>
<text x="66" y="78.5">12</text>
<text x="66" y="81">14</text>
<text x="66" y="83.6">16</text>
<text x="83.8" y="78.5">11</text>
<text x="83.8" y="81">13</text>
<text x="83.8" y="83.6">15</text>
<text x="209.5" y="79.8">14</text>
<text x="209.5" y="82.3">16</text>
<text x="227.3" y="79.8">13</text>
<text x="227.3" y="82.3">15</text>
<text x="66" y="86.1">18</text>
<text x="66" y="88.6">20</text>
<text x="83.8" y="86.1">17</text>
<text x="83.8" y="88.6">19</text>
<text x="209.5" y="87.4">18</text>
<text x="209.5" y="89.9">20</text>
<text x="227.3" y="87.4">17</text>
<text x="227.3" y="89.9">19</text>
<text x="66" y="91.2">22</text>
<text x="66" y="93.7">24</text>
<text x="83.8" y="91.2">21</text>
<text x="83.8" y="93.7">23</text>
<text x="209.5" y="92.5">22</text>
<text x="209.5" y="95">24</text>
<text x="227.3" y="92.5">21</text>
<text x="227.3" y="95">23</text>
<text x="66" y="96.3">26</text>
<text x="66" y="98.8">28</text>
<text x="66" y="101.3">30</text>
<text x="83.8" y="96.3">25</text>
<text x="83.8" y="98.8">27</text>
<text x="83.8" y="101.3">29</text>
<text x="209.5" y="97.5">26</text>
<text x="209.5" y="100.1">28</text>
<text x="227.3" y="97.5">25</text>
<text x="227.3" y="100.1">27</text>
<text x="209.5" y="102.6">30</text>
<text x="209.5" y="105.2">32</text>
<text x="209.5" y="107.7">34</text>
<text x="227.3" y="102.6">29</text>
<text x="227.3" y="105.2">31</text>
<text x="227.3" y="107.7">33</text>
<text x="45.6" y="136.9">1</text>
<text x="54.5" y="136.9">2</text>
<text x="45.6" y="139.4">3</text>
<text x="45.6" y="142">5</text>
<text x="54.5" y="139.4">4</text>
<text x="54.5" y="142">6</text>
<text x="45" y="149.6">11</text>
<text x="45.6" y="144.5">7</text>
<text x="45.6" y="147.1">9</text>
<text x="53.9" y="147.1">10</text>
<text x="53.9" y="149.6">12</text>
<text x="54.5" y="144.5">8</text>
<text x="45" y="152.1">13</text>
<text x="45" y="154.7">15</text>
<text x="53.9" y="152.1">14</text>
<text x="53.9" y="154.7">16</text>
</g>
<g font-size="1.8" fill="#725600">
<text x="182.2" y="30.1">I2S_MCLK</text>
<text x="182.4" y="35.2">I2S_BCLK</text>
<text x="183.6" y="32.6">I2S_SDA</text>
<text x="265.8" y="32.6">I2C_SDA</text>
<text x="265.8" y="30.1">I2C_SCL</text>
<text x="150.2" y="41.5">SD_CMD</text>
<text x="182.2" y="37.7">I2S_WCLK</text>
<text x="265.8" y="40.2">SCK</text>
<text x="150.2" y="44">SD_CLK</text>
<text x="150.2" y="46.6">SD_DET</text>
<text x="181.3" y="45.3">SPI2_MOSI</text>
<text x="182.2" y="47.9">SPI2_SCK</text>
<text x="265.8" y="47.9">NSS</text>
<text x="265.8" y="45.3">MOSI</text>
<text x="265.8" y="42.8">MISO</text>
<text x="182.2" y="50.4">SPI2_NSS</text>
<text x="265.8" y="52.9">SPI2_MISO</text>
<text x="265.8" y="50.4">BTN0</text>
<text x="265.8" y="65.6">LED1</text>
<text x="17.3" y="69.4">I2S2_SDA_ext</text>
<text x="22.3" y="66.9">NFC_INT</text>
<text x="25.1" y="72">POT1</text>
<text x="265.8" y="70.7">BTN1</text>
<text x="265.8" y="68.2">LED0</text>
<text x="25.1" y="74.5">POT0</text>
<text x="27" y="77.1">INT</text>
<text x="265.8" y="73.3">BTN2</text>
<text x="265.8" y="75.8">BTN3</text>
<text x="265.8" y="78.3">CODEC_nRESET</text>
<text x="265.8" y="83.4">RX</text>
<text x="265.8" y="80.9">TX</text>
<text x="17.3" y="102.5">I2S_SDA_ext</text>
<text x="23.8" y="143.1">SPI1_MISO</text>
<text x="69" y="143.1">I2S2_MCLK</text>
<text x="23.8" y="148.2">SPI1_MOSI</text>
<text x="24.7" y="145.6">SPI1_SCK</text>
<text x="69" y="148.2">I2S2_BCLK</text>
<text x="24.7" y="150.7">SPI1_NSS</text>
<text x="69" y="153.3">I2S2_SDA</text>
<text x="69" y="150.7">I2S2_WCLK</text>
</g>
<text font-size="1.8" fill="#000084" x="150.2" y="39">SD_DAT[0..3]</text>
<g font-size="1.1" fill="#840000">
<text x="217.8" y="33.8" transform="rotate(-90 217.8 33.8)">I2S</text>
<text x="221.1" y="31.6" transform="rotate(-90 221.1 31.6)">I2C</text>
<text x="77.8" y="38.7" transform="rotate(-90 77.8 38.7)">SDMMC</text>
<text x="218" y="41.7" transform="rotate(-90 218 41.7)">I2S</text>
<text x="221.1" y="44.3" transform="rotate(-90 221.1 44.3)">SPI</text>
<text x="219.6" y="52.1" transform="rotate(-90 219.6 52.1)">SPI</text>
<text x="219.8" y="50.1">PWM</text>
<text x="77.8" y="72.7" transform="rotate(-90 77.8 72.7)">UART</text>
<text x="75.5" y="78.5" transform="rotate(-90 75.5 78.5)">I2C</text>
<text x="221.8" y="82.6" transform="rotate(-90 221.8 82.6)">UART</text>
<text x="77.8" y="85.9" transform="rotate(-90 77.8 85.9)">SAI</text>
<text x="219.3" y="89.9" transform="rotate(-90 219.3 89.9)">QSPI</text>
<text x="75.5" y="91.2" transform="rotate(-90 75.5 91.2)">I2C</text>
<text x="75.5" y="99.1" transform="rotate(-90 75.5 99.1)">CAN</text>
<text x="77.8" y="96" transform="rotate(-90 77.8 96)">SAI</text>
</g>
<g font-size=".7" fill="#840000">
<text x="79.2" y="29.9" transform="rotate(-90 79.2 29.9)">D1</text>
<text x="219.2" y="29.7" transform="rotate(-90 219.2 29.7)">|</text>
<text x="222.7" y="29.3" transform="rotate(-90 222.7 29.3)">SCL</text>
<text x="79.2" y="33.6" transform="rotate(-90 79.2 33.6)">D2</text>
<text x="219.2" y="34.4" transform="rotate(-90 219.2 34.4)">CK</text>
<text x="219.2" y="32.6" transform="rotate(-90 219.2 32.6)">|</text>
<text x="222.7" y="32.7" transform="rotate(-90 222.7 32.7)">SDA</text>
<text x="79.2" y="40.7" transform="rotate(-90 79.2 40.7)">CLK</text>
<text x="79.2" y="38.5" transform="rotate(-90 79.2 38.5)">|</text>
<text x="219.2" y="41.4" transform="rotate(-90 219.2 41.4)">MCK</text>
<text x="219.2" y="39" transform="rotate(-90 219.2 39)">|</text>
<text x="219.2" y="37.8" transform="rotate(-90 219.2 37.8)">WS</text>
<text x="79.2" y="44.2" transform="rotate(-90 79.2 44.2)">CMD</text>
<text x="217.7" y="47.6" transform="rotate(-90 217.7 47.6)">|</text>
<text x="217.7" y="46.4" transform="rotate(-90 217.7 46.4)">SCK</text>
<text x="217.7" y="44.1" transform="rotate(-90 217.7 44.1)">|</text>
<text x="217.7" y="42.9" transform="rotate(-90 217.7 42.9)">MOSI</text>
<text x="219.2" y="47.3" transform="rotate(-90 219.2 47.3)">CK</text>
<text x="219.2" y="44.3" transform="rotate(-90 219.2 44.3)">SD</text>
<text x="219.2" y="42.6" transform="rotate(-90 219.2 42.6)">|</text>
<text x="217.7" y="53.7" transform="rotate(-90 217.7 53.7)">MISO</text>
<text x="217.7" y="49.9" transform="rotate(-90 217.7 49.9)">NSS</text>
<text x="79.2" y="67.2" transform="rotate(-90 79.2 67.2)">RX</text>
<text x="73.4" y="76.3" transform="rotate(-90 73.4 76.3)">SDA</text>
<text x="79.2" y="77.4" transform="rotate(-90 79.2 77.4)">CTS</text>
<text x="79.2" y="74.1" transform="rotate(-90 79.2 74.1)">RTS</text>
<text x="73.4" y="79.7" transform="rotate(-90 73.4 79.7)">SCL</text>
<text x="79.2" y="81.8" transform="rotate(-90 79.2 81.8)">|</text>
<text x="217.7" y="83.3" transform="rotate(-90 217.7 83.3)">CLK</text>
<text x="217.7" y="79.9" transform="rotate(-90 217.7 79.9)">CS</text>
<text x="223.7" y="82.8" transform="rotate(-90 223.7 82.8)">RX</text>
<text x="74.1" y="89" transform="rotate(-90 74.1 89)">SCL</text>
<text x="74.1" y="85.1" transform="rotate(-90 74.1 85.1)">COMP</text>
<text x="79.2" y="89.9" transform="rotate(-90 79.2 89.9)">SD</text>
<text x="79.2" y="86.9" transform="rotate(-90 79.2 86.9)">SCK</text>
<text x="79.2" y="84.7" transform="rotate(-90 79.2 84.7)">|</text>
<text x="74.1" y="92.4" transform="rotate(-90 74.1 92.4)">SDA</text>
<text x="79.2" y="94.4" transform="rotate(-90 79.2 94.4)">|</text>
<text x="79.2" y="93.2" transform="rotate(-90 79.2 93.2)">SCK</text>
<text x="79.2" y="90.9" transform="rotate(-90 79.2 90.9)">|</text>
<text x="217.7" y="95.3" transform="rotate(-90 217.7 95.3)">IO0</text>
<text x="217.7" y="93.3" transform="rotate(-90 217.7 93.3)">|</text>
<text x="217.7" y="90.1" transform="rotate(-90 217.7 90.1)">|</text>
<text x="74.1" y="99.3" transform="rotate(-90 74.1 99.3)">RX</text>
<text x="79.2" y="100" transform="rotate(-90 79.2 100)">FS</text>
<text x="79.2" y="97.1" transform="rotate(-90 79.2 97.1)">MCLK</text>
<text x="217.7" y="98.6" transform="rotate(-90 217.7 98.6)">IO2</text>
</g>
<text font-size=".7" fill="#006464" x="79.2" y="26.2" transform="rotate(-90 79.2 26.2)">D0</text>
<g font-size=".6" fill="#840000">
<text x="222.7" y="41.6" transform="rotate(-90 222.7 41.6)">MISO</text>
<text x="222.7" y="39.2" transform="rotate(-90 222.7 39.2)">|</text>
<text x="222.7" y="47.8" transform="rotate(-90 222.7 47.8)">CS</text>
<text x="222.7" y="45.1" transform="rotate(-90 222.7 45.1)">MOSI</text>
</g>
</svg>
